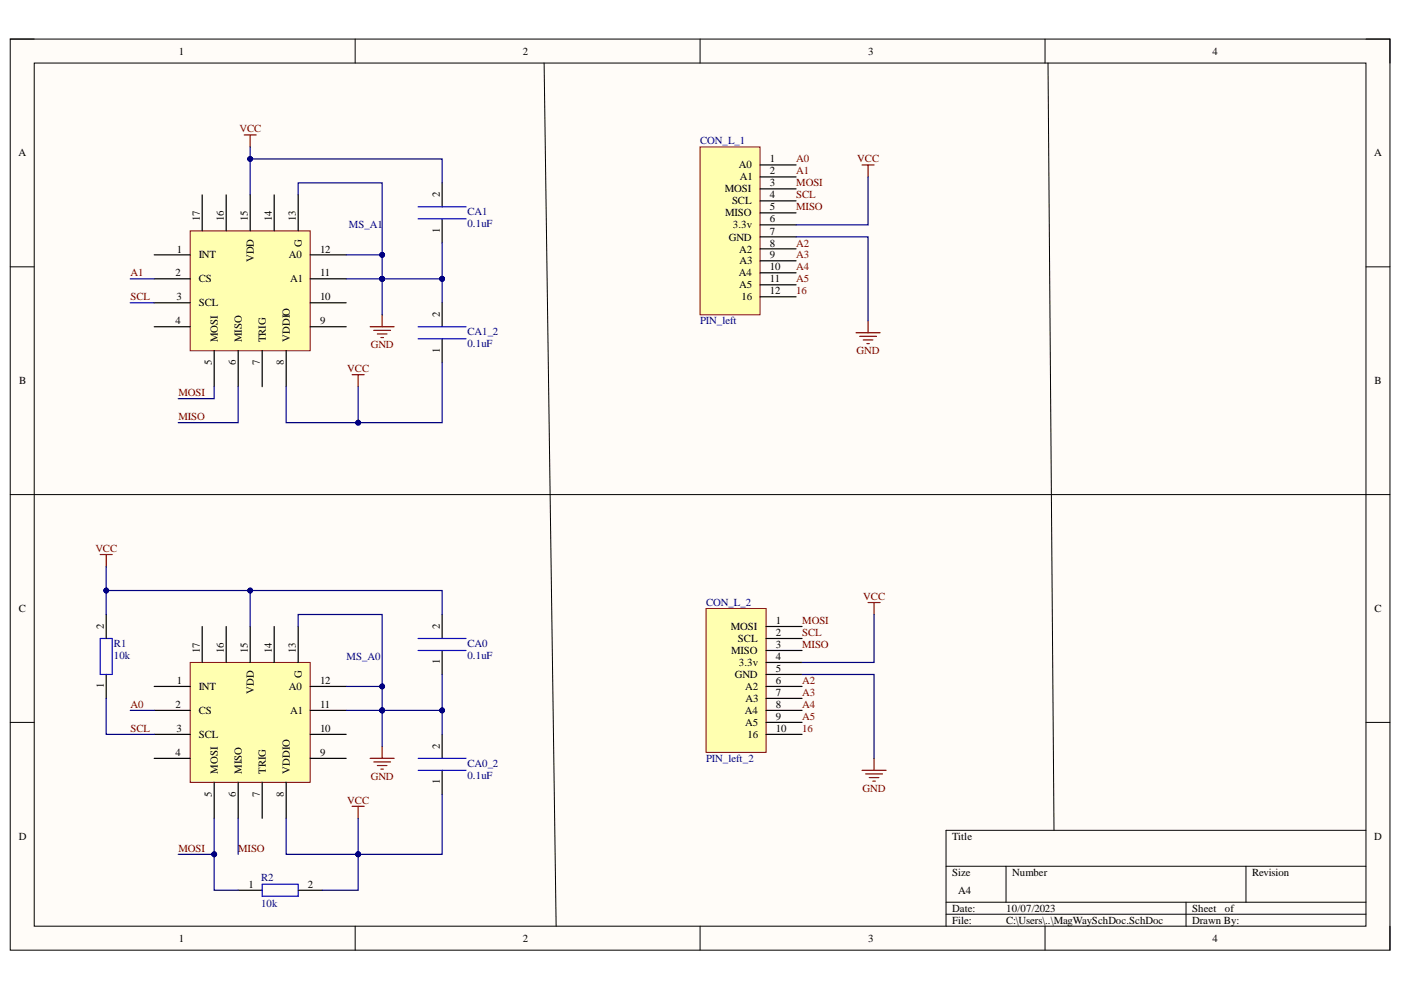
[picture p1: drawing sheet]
<svg xmlns="http://www.w3.org/2000/svg" width="297mm" height="210mm" viewBox="0 0 297 210" stroke-linecap="round" stroke-linejoin="round" font-family="sans-serif">
<path d="M2.2 8.3h292.5v193.2h-292.5z" fill-rule="evenodd" fill="#fffcf8"/>
<path d="M2.2 8.3h292.5v193.2h-292.5z" fill="none" stroke="#000" stroke-width=".21"/>
<path d="M7.3 13.4h282.3v183h-282.3z" fill-rule="evenodd" fill="#fffcf8"/>
<g fill="none" stroke="#000" stroke-width=".21">
<path d="M2.2 8.3h5.1M7.3 13.4h282.3v183h-282.3zM75.3 8.3v5.1M148.4 8.3v5.1M221.6 8.3v5.1M289.6 8.3h5.1v5.1M2.2 56.6h5.1M289.6 56.6h5.1M2.2 104.9h5.1M289.6 104.9h5.1M2.2 153.2h5.1M289.6 153.2h5.1"/>
<path d="M289.6 176h-89v20.4M75.3 196.4v5.1M148.4 196.4v5.1M200.6 183.7h89M200.6 191.3h89M200.6 193.8h89M213.3 183.7v7.6M221.6 196.4v5.1M251.5 191.3v5.1M264.2 183.7v7.6M294.7 196.4v5.1"/>
</g>
<path d="M40.3 48.9h25.5v25.5h-25.5z" fill-rule="evenodd" fill="#ffffb0"/>
<path d="M40.3 48.9h25.5v25.5h-25.5z" fill="none" stroke="#800000" stroke-width=".21"/>
<g fill="none" stroke="#000" stroke-width=".25">
<path d="M32.7 54h7.6M32.7 59.1h7.6M42.9 41.3v7.6M48 41.3v7.6M53 41.3v7.6M58.1 41.3v7.6M63.2 41.3v7.6M65.8 54h7.6M65.8 59.1h7.6M32.7 64.2h7.6M32.7 69.3h7.6M45.4 74.4v7.6"/>
<path d="M50.5 74.4v7.6M55.6 74.4v7.6M60.7 74.4v7.6M65.8 64.2h7.6M65.8 69.3h7.6"/>
</g>
<path d="M40.3 140.5h25.5v25.4h-25.5z" fill-rule="evenodd" fill="#ffffb0"/>
<path d="M40.3 140.5h25.5v25.4h-25.5z" fill="none" stroke="#800000" stroke-width=".21"/>
<g fill="none" stroke="#000" stroke-width=".25">
<path d="M42.9 132.8v7.7M48 132.8v7.7M53 132.8v7.7M58.1 132.8v7.7M63.2 132.8v7.7M32.7 145.5h7.6M32.7 150.6h7.6M32.7 155.7h7.6M65.8 145.5h7.6M65.8 150.6h7.6M65.8 155.7h7.6M32.7 160.8h7.6"/>
<path d="M45.4 165.9v7.6M50.5 165.9v7.6M55.6 165.9v7.6M60.7 165.9v7.6M65.8 160.8h7.6"/>
</g>
<path d="M149.7 129h12.7v30.5h-12.7z" fill-rule="evenodd" fill="#ffffb0"/>
<path d="M149.7 129h12.7v30.5h-12.7z" fill="none" stroke="#800000" stroke-width=".21"/>
<g fill="none" stroke="#000" stroke-width=".25">
<path d="M93.7 38.8v5.1M93.7 46.4v5.1M93.7 64.2v5.1M93.7 71.8v5.1M22.5 130.3v5.1M93.7 130.3v5.1M93.7 137.9v5.1M162.4 137.9h7.7M162.4 132.8h7.7M162.4 135.4h7.7M22.5 143v5.1M93.7 155.7v5.1"/>
<path d="M162.4 140.5h7.7M162.4 143h7.7M162.4 145.5h7.7M162.4 150.6h7.7M162.4 148.1h7.7M162.4 153.2h7.7M162.4 155.7h7.7M93.7 163.3v5.1M50.5 188.8h5.1M63.2 188.8h5.1"/>
</g>
<path d="M88.7 46.4h10.1M88.7 43.9h10.1M88.7 71.8h10.1M88.7 69.3h10.1M21.2 135.4h2.6v7.6h-2.6zM88.7 135.4h10.1M88.7 137.9h10.1M88.7 163.3h10.1M88.7 160.8h10.1M55.6 187.5h7.6v2.5h-7.6z" fill="none" stroke="#00f" stroke-width=".25"/>
<g fill="none" stroke="#800000" stroke-width=".25">
<path d="M51.8 28.6h2.5M53 28.6v2.6M74.7 79.4h2.5M75.9 79.4v2.6M78.5 69.3h5.1M79.2 70h3.6M80 70.8h2M80.8 71.6h.5M81 66.7v2.6M21.2 117.6h2.6M22.5 117.6v2.5M184 127.8h2.6"/>
<path d="M185.3 127.8v2.5M81 158.2v2.6M74.7 171h2.5M75.9 171v2.5M78.5 160.8h5.1M79.2 161.6h3.6M80 162.3h2M80.8 163.1h.5M182.8 163.3h5.1M183.5 164.1h3.6M184.3 164.9h2M185.1 165.6h.5"/>
<path d="M185.3 160.8v2.5"/>
</g>
<path d="M115.4 13.4l2.5 183M222.2 13.4l1.3 162.6M7.3 104.9h282.3" fill="none" stroke="#000" stroke-width=".21"/>
<path d="M148.4 31.2h12.7v35.5h-12.7z" fill-rule="evenodd" fill="#ffffb0"/>
<path d="M148.4 31.2h12.7v35.5h-12.7z" fill="none" stroke="#800000" stroke-width=".21"/>
<path d="M161.1 37.5h7.7M161.1 35h7.7M161.1 47.7h7.7M161.1 42.6h7.7M161.1 50.2h7.7M161.1 52.8h7.7M161.1 40h7.7M161.1 45.1h7.7M161.1 55.3h7.7M161.1 57.8h7.7M161.1 60.4h7.7M161.1 62.9h7.7" fill="none" stroke="#000" stroke-width=".25"/>
<path d="M182.8 35h2.5M184 35v2.5M181.5 70.6h5.1M182.3 71.3h3.5M183 72.1h2.1M183.8 72.8h.5M184 68v2.6" fill="none" stroke="#800000" stroke-width=".25"/>
<path d="M93.7 51.5v7.6" fill="none" stroke="#000080" stroke-width=".25"/>
<circle cx="93.7" cy="59.1" r=".51" fill="#000080"/>
<circle cx="93.7" cy="59.1" r=".51" fill="none" stroke="#000080" stroke-width=".21"/>
<path d="M22.5 120.1v5.1h71.2v5.1M22.5 148.1v7.6h10.2" fill="none" stroke="#000080" stroke-width=".25"/>
<circle cx="22.5" cy="125.2" r=".51" fill="#000080"/>
<circle cx="22.5" cy="125.2" r=".51" fill="none" stroke="#000080" stroke-width=".21"/>
<circle cx="53" cy="125.2" r=".51" fill="#000080"/>
<circle cx="53" cy="125.2" r=".51" fill="none" stroke="#000080" stroke-width=".21"/>
<path d="M27.6 59.1h5.1M27.6 64.2h5.1M27.6 150.6h5.1M45.4 173.5v7.6h-7.6" fill="none" stroke="#000080" stroke-width=".25"/>
<circle cx="45.4" cy="181.1" r=".51" fill="#000080"/>
<circle cx="45.4" cy="181.1" r=".51" fill="none" stroke="#000080" stroke-width=".21"/>
<path d="M45.4 82v2.5h-7.6M50.5 82v7.6h-12.7M45.4 181.1v7.7h5.1" fill="none" stroke="#000080" stroke-width=".25"/>
<circle cx="45.4" cy="181.1" r=".51" fill="#000080"/>
<circle cx="45.4" cy="181.1" r=".51" fill="none" stroke="#000080" stroke-width=".21"/>
<path d="M93.7 38.8v-5.1h-40.7v7.6" fill="none" stroke="#000080" stroke-width=".25"/>
<circle cx="53" cy="33.7" r=".51" fill="#000080"/>
<circle cx="53" cy="33.7" r=".51" fill="none" stroke="#000080" stroke-width=".21"/>
<path d="M93.7 168.4v12.7h-33v-7.6" fill="none" stroke="#000080" stroke-width=".25"/>
<circle cx="75.9" cy="181.1" r=".51" fill="#000080"/>
<circle cx="75.9" cy="181.1" r=".51" fill="none" stroke="#000080" stroke-width=".21"/>
<path d="M93.7 76.9v12.7h-33v-7.6" fill="none" stroke="#000080" stroke-width=".25"/>
<circle cx="75.9" cy="89.6" r=".51" fill="#000080"/>
<circle cx="75.9" cy="89.6" r=".51" fill="none" stroke="#000080" stroke-width=".21"/>
<path d="M63.2 132.8v-2.5h17.8v20.3" fill="none" stroke="#000080" stroke-width=".25"/>
<circle cx="81" cy="145.5" r=".51" fill="#000080"/>
<circle cx="81" cy="145.5" r=".51" fill="none" stroke="#000080" stroke-width=".21"/>
<circle cx="81" cy="150.6" r=".51" fill="#000080"/>
<circle cx="81" cy="150.6" r=".51" fill="none" stroke="#000080" stroke-width=".21"/>
<path d="M63.2 41.3v-2.5h17.8v20.3" fill="none" stroke="#000080" stroke-width=".25"/>
<circle cx="81" cy="54" r=".51" fill="#000080"/>
<circle cx="81" cy="54" r=".51" fill="none" stroke="#000080" stroke-width=".21"/>
<circle cx="81" cy="59.1" r=".51" fill="#000080"/>
<circle cx="81" cy="59.1" r=".51" fill="none" stroke="#000080" stroke-width=".21"/>
<path d="M75.9 181.1v7.7h-7.6" fill="none" stroke="#000080" stroke-width=".25"/>
<circle cx="75.9" cy="181.1" r=".51" fill="#000080"/>
<circle cx="75.9" cy="181.1" r=".51" fill="none" stroke="#000080" stroke-width=".21"/>
<path d="M73.4 150.6h7.6" fill="none" stroke="#000080" stroke-width=".25"/>
<circle cx="81" cy="150.6" r=".51" fill="#000080"/>
<circle cx="81" cy="150.6" r=".51" fill="none" stroke="#000080" stroke-width=".21"/>
<path d="M73.4 145.5h7.6" fill="none" stroke="#000080" stroke-width=".25"/>
<circle cx="81" cy="145.5" r=".51" fill="#000080"/>
<circle cx="81" cy="145.5" r=".51" fill="none" stroke="#000080" stroke-width=".21"/>
<path d="M73.4 59.1h7.6" fill="none" stroke="#000080" stroke-width=".25"/>
<circle cx="81" cy="59.1" r=".51" fill="#000080"/>
<circle cx="81" cy="59.1" r=".51" fill="none" stroke="#000080" stroke-width=".21"/>
<path d="M73.4 54h7.6" fill="none" stroke="#000080" stroke-width=".25"/>
<circle cx="81" cy="54" r=".51" fill="#000080"/>
<circle cx="81" cy="54" r=".51" fill="none" stroke="#000080" stroke-width=".21"/>
<path d="M81 150.6h12.7v5.1" fill="none" stroke="#000080" stroke-width=".25"/>
<circle cx="81" cy="150.6" r=".51" fill="#000080"/>
<circle cx="81" cy="150.6" r=".51" fill="none" stroke="#000080" stroke-width=".21"/>
<circle cx="93.7" cy="150.6" r=".51" fill="#000080"/>
<circle cx="93.7" cy="150.6" r=".51" fill="none" stroke="#000080" stroke-width=".21"/>
<path d="M81 59.1h12.7" fill="none" stroke="#000080" stroke-width=".25"/>
<circle cx="81" cy="59.1" r=".51" fill="#000080"/>
<circle cx="81" cy="59.1" r=".51" fill="none" stroke="#000080" stroke-width=".21"/>
<circle cx="93.7" cy="59.1" r=".51" fill="#000080"/>
<circle cx="93.7" cy="59.1" r=".51" fill="none" stroke="#000080" stroke-width=".21"/>
<path d="M184 37.5v10.2h-15.2M168.8 50.2h15.2v17.8M22.5 125.2v5.1M185.3 130.3v10.2h-15.2M170.1 143h15.2v17.8" fill="none" stroke="#000080" stroke-width=".25"/>
<circle cx="22.5" cy="125.2" r=".51" fill="#000080"/>
<circle cx="22.5" cy="125.2" r=".51" fill="none" stroke="#000080" stroke-width=".21"/>
<path d="M53 125.2v7.6M50.5 173.5v7.6" fill="none" stroke="#000080" stroke-width=".25"/>
<circle cx="53" cy="125.2" r=".51" fill="#000080"/>
<circle cx="53" cy="125.2" r=".51" fill="none" stroke="#000080" stroke-width=".21"/>
<path d="M53 31.2v2.5" fill="none" stroke="#000080" stroke-width=".25"/>
<circle cx="53" cy="33.7" r=".51" fill="#000080"/>
<circle cx="53" cy="33.7" r=".51" fill="none" stroke="#000080" stroke-width=".21"/>
<path d="M75.9 173.5v7.6" fill="none" stroke="#000080" stroke-width=".25"/>
<circle cx="75.9" cy="181.1" r=".51" fill="#000080"/>
<circle cx="75.9" cy="181.1" r=".51" fill="none" stroke="#000080" stroke-width=".21"/>
<path d="M75.9 82v7.6" fill="none" stroke="#000080" stroke-width=".25"/>
<circle cx="75.9" cy="89.6" r=".51" fill="#000080"/>
<circle cx="75.9" cy="89.6" r=".51" fill="none" stroke="#000080" stroke-width=".21"/>
<path d="M81 150.6v7.6" fill="none" stroke="#000080" stroke-width=".25"/>
<circle cx="81" cy="150.6" r=".51" fill="#000080"/>
<circle cx="81" cy="150.6" r=".51" fill="none" stroke="#000080" stroke-width=".21"/>
<path d="M81 59.1v7.6" fill="none" stroke="#000080" stroke-width=".25"/>
<circle cx="81" cy="59.1" r=".51" fill="#000080"/>
<circle cx="81" cy="59.1" r=".51" fill="none" stroke="#000080" stroke-width=".21"/>
<path d="M93.7 143v7.6" fill="none" stroke="#000080" stroke-width=".25"/>
<circle cx="93.7" cy="150.6" r=".51" fill="#000080"/>
<circle cx="93.7" cy="150.6" r=".51" fill="none" stroke="#000080" stroke-width=".21"/>
<path d="M93.7 59.1v5.1" fill="none" stroke="#000080" stroke-width=".25"/>
<circle cx="93.7" cy="59.1" r=".51" fill="#000080"/>
<circle cx="93.7" cy="59.1" r=".51" fill="none" stroke="#000080" stroke-width=".21"/>
<g font-size="2.3">
<text x="37.9" y="11.6">1</text>
<text x="110.9" y="11.6">2</text>
<text x="184.1" y="11.6">3</text>
<text x="257.1" y="11.6">4</text>
<text x="3.9" y="33.2">A</text>
<text x="156.6" y="35.7">A0</text>
<text x="163.2" y="34.4">1</text>
<text x="291.4" y="33.2">A</text>
<text x="93.3" y="41.9" transform="rotate(-90 93.3 41.9)">2</text>
<text x="153.7" y="40.8">MOSI</text>
<text x="156.9" y="38.2">A1</text>
<text x="163.2" y="39.5">3</text>
<text x="163.2" y="37">2</text>
<text x="42.4" y="46.9" transform="rotate(-90 42.4 46.9)">17</text>
<text x="47.5" y="46.9" transform="rotate(-90 47.5 46.9)">16</text>
<text x="52.6" y="46.9" transform="rotate(-90 52.6 46.9)">15</text>
<text x="57.6" y="46.9" transform="rotate(-90 57.6 46.9)">14</text>
<text x="62.7" y="46.9" transform="rotate(-90 62.7 46.9)">13</text>
<text x="153.8" y="45.8">MISO</text>
<text x="155.2" y="43.3">SCL</text>
<text x="163.2" y="47.1">6</text>
<text x="163.2" y="42">4</text>
<text x="163.2" y="44.6">5</text>
<text x="37.5" y="53.5">1</text>
<text x="64" y="52.4" transform="rotate(-90 64 52.4)">G</text>
<text x="67.9" y="53.5">12</text>
<text x="93.3" y="49.3" transform="rotate(-90 93.3 49.3)">1</text>
<text x="154.5" y="51">GND</text>
<text x="155.4" y="48.4">3.3v</text>
<text x="156.7" y="53.5">A2</text>
<text x="163.2" y="49.7">7</text>
<text x="163.2" y="52.3">8</text>
<text x="37.2" y="58.6">2</text>
<text x="42.1" y="54.8">INT</text>
<text x="42.1" y="59.9">CS</text>
<text x="53.8" y="55.7" transform="rotate(-90 53.8 55.7)">VDD</text>
<text x="61.3" y="54.8">A0</text>
<text x="61.5" y="59.9">A1</text>
<text x="67.9" y="58.6">11</text>
<text x="156.6" y="58.6">A4</text>
<text x="156.8" y="56.1">A3</text>
<text x="163.2" y="54.8">9</text>
<text x="163.2" y="59.9">11</text>
<text x="163.2" y="57.3">10</text>
<text x="37.4" y="63.7">3</text>
<text x="42.1" y="65">SCL</text>
<text x="67.9" y="63.7">10</text>
<text x="156.7" y="61.1">A5</text>
<text x="157.2" y="63.7">16</text>
<text x="163.2" y="62.4">12</text>
<text x="37.2" y="68.8">4</text>
<text x="67.9" y="68.8">9</text>
<text x="93.3" y="67.2" transform="rotate(-90 93.3 67.2)">2</text>
<text x="44.9" y="77.4" transform="rotate(-90 44.9 77.4)">5</text>
<text x="46.2" y="72.6" transform="rotate(-90 46.2 72.6)">MOSI</text>
<text x="50" y="77.5" transform="rotate(-90 50 77.5)">6</text>
<text x="51.3" y="72.6" transform="rotate(-90 51.3 72.6)">MISO</text>
<text x="55.1" y="77.5" transform="rotate(-90 55.1 77.5)">7</text>
<text x="56.4" y="72.6" transform="rotate(-90 56.4 72.6)">TRIG</text>
<text x="60.2" y="77.4" transform="rotate(-90 60.2 77.4)">8</text>
<text x="61.4" y="72.6" transform="rotate(-90 61.4 72.6)">VDDIO</text>
<text x="93.3" y="74.8" transform="rotate(-90 93.3 74.8)">1</text>
<text x="4.1" y="81.4">B</text>
<text x="291.4" y="81.4">B</text>
<text x="4" y="129.7">C</text>
<text x="291.4" y="129.7">C</text>
<text x="22" y="133.4" transform="rotate(-90 22 133.4)">2</text>
<text x="93.3" y="133.4" transform="rotate(-90 93.3 133.4)">2</text>
<text x="154.9" y="133.5">MOSI</text>
<text x="156.5" y="136.2">SCL</text>
<text x="164.5" y="137.4">3</text>
<text x="164.5" y="132.3">1</text>
<text x="164.5" y="134.8">2</text>
<text x="42.4" y="138.4" transform="rotate(-90 42.4 138.4)">17</text>
<text x="47.5" y="138.4" transform="rotate(-90 47.5 138.4)">16</text>
<text x="52.6" y="138.4" transform="rotate(-90 52.6 138.4)">15</text>
<text x="57.6" y="138.4" transform="rotate(-90 57.6 138.4)">14</text>
<text x="62.7" y="138.4" transform="rotate(-90 62.7 138.4)">13</text>
<text x="64" y="143.9" transform="rotate(-90 64 143.9)">G</text>
<text x="93.3" y="140.8" transform="rotate(-90 93.3 140.8)">1</text>
<text x="155" y="138.7">MISO</text>
<text x="155.8" y="143.8">GND</text>
<text x="156.6" y="141.2">3.3v</text>
<text x="164.5" y="140">4</text>
<text x="164.5" y="142.5">5</text>
<text x="22" y="145.9" transform="rotate(-90 22 145.9)">1</text>
<text x="37.5" y="145">1</text>
<text x="42.1" y="146.3">INT</text>
<text x="53.8" y="147.1" transform="rotate(-90 53.8 147.1)">VDD</text>
<text x="61.3" y="146.3">A0</text>
<text x="67.9" y="145">12</text>
<text x="158" y="146.3">A2</text>
<text x="158.1" y="148.8">A3</text>
<text x="164.5" y="145">6</text>
<text x="164.5" y="147.6">7</text>
<text x="37.2" y="150.1">2</text>
<text x="37.4" y="155.2">3</text>
<text x="42.1" y="151.4">CS</text>
<text x="61.5" y="151.4">A1</text>
<text x="67.9" y="155.2">10</text>
<text x="67.9" y="150.1">11</text>
<text x="157.9" y="151.4">A4</text>
<text x="158" y="153.9">A5</text>
<text x="164.5" y="150.1">8</text>
<text x="164.5" y="152.6">9</text>
<text x="164.5" y="155.2">10</text>
<text x="37.2" y="160.3">4</text>
<text x="42.1" y="156.4">SCL</text>
<text x="67.9" y="160.3">9</text>
<text x="93.3" y="158.7" transform="rotate(-90 93.3 158.7)">2</text>
<text x="158.5" y="156.4">16</text>
<text x="46.2" y="164.1" transform="rotate(-90 46.2 164.1)">MOSI</text>
<text x="51.3" y="164.1" transform="rotate(-90 51.3 164.1)">MISO</text>
<text x="56.4" y="164.1" transform="rotate(-90 56.4 164.1)">TRIG</text>
<text x="61.4" y="164.1" transform="rotate(-90 61.4 164.1)">VDDIO</text>
<text x="93.3" y="166.3" transform="rotate(-90 93.3 166.3)">1</text>
<text x="44.9" y="168.9" transform="rotate(-90 44.9 168.9)">5</text>
<text x="50" y="169" transform="rotate(-90 50 169)">6</text>
<text x="55.1" y="169" transform="rotate(-90 55.1 169)">7</text>
<text x="60.2" y="168.9" transform="rotate(-90 60.2 168.9)">8</text>
<text x="4" y="178">D</text>
<text x="201.9" y="178">Title</text>
<text x="291.4" y="178">D</text>
<text x="201.9" y="185.7">Size</text>
<text x="214.6" y="185.7">Number</text>
<text x="265.5" y="185.7">Revision</text>
<text x="52.7" y="188.2">1</text>
<text x="65.2" y="188.2">2</text>
<text x="203.2" y="189.5">A4</text>
<text x="201.9" y="193.3">Date:</text>
<text x="201.9" y="195.9">File:</text>
<text x="213.3" y="193.3">10/07/2023</text>
<text x="213.3" y="195.9">C:\Users\..\MagWaySchDoc.SchDoc</text>
<text x="252.8" y="193.3">Sheet</text>
<text x="252.8" y="195.9">Drawn By:</text>
<text x="259.7" y="193.3">of</text>
<text x="37.9" y="199.7">1</text>
<text x="110.9" y="199.7">2</text>
<text x="184.1" y="199.7">3</text>
<text x="257.1" y="199.7">4</text>
</g>
<g font-size="2.3" fill="#800000">
<text x="50.8" y="28.1">VCC</text>
<text x="168.8" y="34.4">A0</text>
<text x="181.8" y="34.4">VCC</text>
<text x="168.8" y="39.5">MOSI</text>
<text x="168.8" y="37">A1</text>
<text x="168.8" y="42">SCL</text>
<text x="168.8" y="44.6">MISO</text>
<text x="168.8" y="52.3">A2</text>
<text x="27.7" y="58.6">A1</text>
<text x="168.8" y="54.8">A3</text>
<text x="168.8" y="57.3">A4</text>
<text x="168.8" y="59.9">A5</text>
<text x="27.7" y="63.7">SCL</text>
<text x="168.8" y="62.4">16</text>
<text x="78.6" y="73.8">GND</text>
<text x="181.6" y="75.1">GND</text>
<text x="37.8" y="84">MOSI</text>
<text x="73.6" y="78.9">VCC</text>
<text x="37.8" y="89.1">MISO</text>
<text x="20.2" y="117">VCC</text>
<text x="183" y="127.2">VCC</text>
<text x="170.1" y="132.3">MOSI</text>
<text x="170.1" y="134.8">SCL</text>
<text x="170.1" y="137.4">MISO</text>
<text x="170.1" y="145">A2</text>
<text x="170.1" y="147.6">A3</text>
<text x="27.7" y="155.2">SCL</text>
<text x="27.7" y="150.1">A0</text>
<text x="170.1" y="150.1">A4</text>
<text x="170.1" y="152.6">A5</text>
<text x="170.1" y="155.2">16</text>
<text x="78.6" y="165.3">GND</text>
<text x="182.9" y="167.9">GND</text>
<text x="73.6" y="170.4">VCC</text>
<text x="37.8" y="180.6">MOSI</text>
<text x="50.5" y="180.6">MISO</text>
</g>
<g font-size="2.3" fill="#000080">
<text x="148.4" y="30.6">CON_L_1</text>
<text x="99.1" y="45.6">CA1</text>
<text x="74" y="48.4">MS_A1</text>
<text x="99.1" y="48.1">0.1uF</text>
<text x="99.1" y="71">CA1_2</text>
<text x="148.4" y="68.8">PIN_left</text>
<text x="99.1" y="73.6">0.1uF</text>
<text x="149.7" y="128.5">CON_L_2</text>
<text x="24.1" y="137.2">R1</text>
<text x="99.1" y="137.2">CA0</text>
<text x="24.1" y="139.7">10k</text>
<text x="73.5" y="140">MS_A0</text>
<text x="99.1" y="139.7">0.1uF</text>
<text x="149.7" y="161.5">PIN_left_2</text>
<text x="99.1" y="162.5">CA0_2</text>
<text x="99.1" y="165.1">0.1uF</text>
<text x="55.3" y="186.7">R2</text>
<text x="55.3" y="192.3">10k</text>
</g>
</svg>
